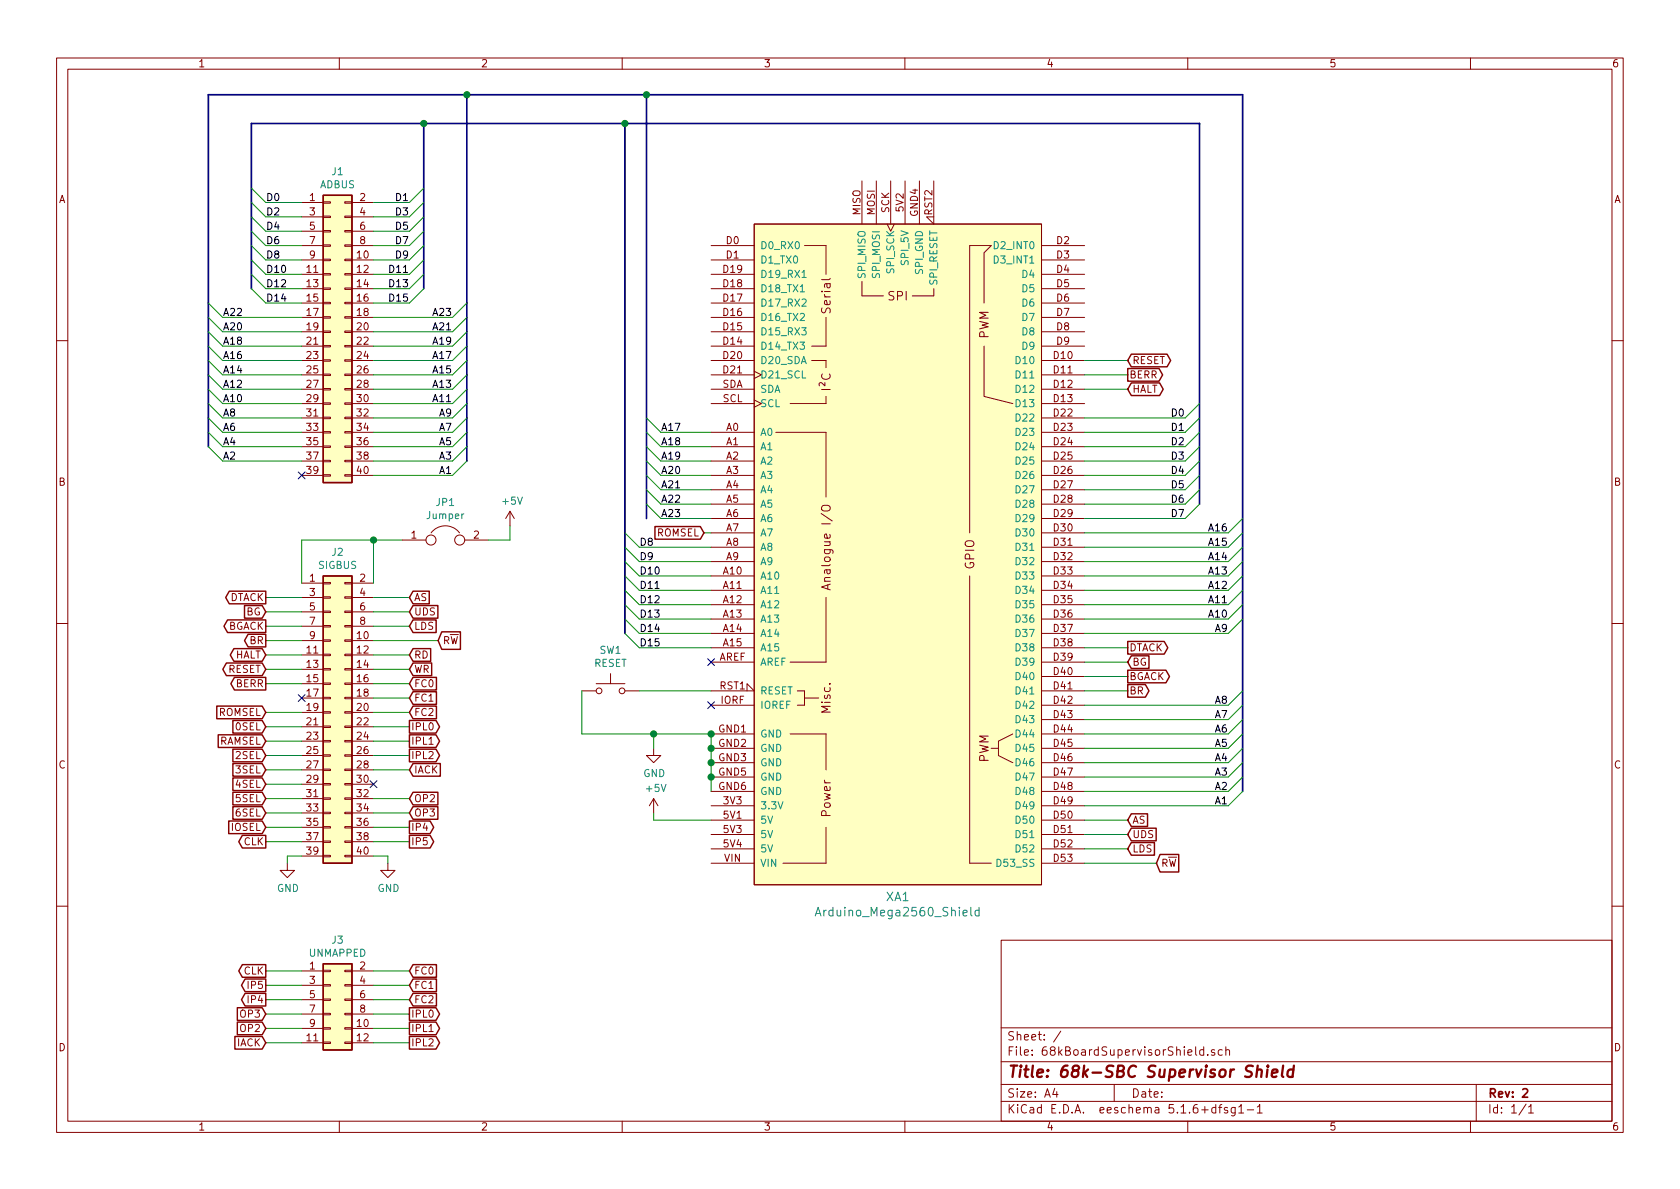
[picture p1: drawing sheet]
<svg xmlns="http://www.w3.org/2000/svg" width="297mm" height="210mm" viewBox="0 0 297 210" stroke-linecap="round" stroke-linejoin="round" font-family="sans-serif">
<g fill="none" stroke="#840000" stroke-width=".18">
<path d="M10 10.3h277v189.9h-277zM12 12.2h273v186.1h-273zM60 10.3v1.9M110 10.3v1.9M160 10.3v1.9M210 10.3v1.9M260 10.3v1.9M53.3 35.8h3.8M53.3 38.3h3.8M57.1 38.2h1.3v.3h-1.3zM57.1 35.7h1.3v.2h-1.3zM61 38.2h1.2v.3h-1.2z"/>
<path d="M61 35.7h1.2v.2h-1.2zM62.2 35.8h3.8M62.2 38.3h3.8M133.3 39.6h50.8v116.9h-50.8zM152.4 32v7.6M154.9 32v7.6M156.8 39.6l.7 1.3 .6-1.3M157.5 32v7.6M160 32v7.6M162.6 32v7.6M165.1 32v7.6l-1.3-1.3h1.3M53.3 46h3.8"/>
<path d="M53.3 48.5h3.8M53.3 51h3.8M53.3 53.6h3.8M53.3 56.1h3.8M53.3 58.7h3.8M53.3 40.9h3.8M53.3 43.4h3.8M57.1 56h1.3v.3h-1.3zM57.1 53.5h1.3v.2h-1.3zM57.1 50.9h1.3v.3h-1.3zM57.1 48.4h1.3v.2h-1.3zM57.1 58.5h1.3v.3h-1.3z"/>
<path d="M57.1 45.8h1.3v.3h-1.3zM57.1 43.3h1.3v.3h-1.3zM57.1 40.8h1.3v.2h-1.3zM61 56h1.2v.3h-1.2zM61 53.5h1.2v.2h-1.2zM61 50.9h1.2v.3h-1.2zM61 48.4h1.2v.2h-1.2zM61 58.5h1.2v.3h-1.2zM61 45.8h1.2v.3h-1.2zM61 43.3h1.2v.3h-1.2zM61 40.8h1.2v.2h-1.2zM62.2 46h3.8"/>
<path d="M62.2 48.5h3.8M62.2 51h3.8M62.2 53.6h3.8M62.2 56.1h3.8M62.2 58.7h3.8M62.2 40.9h3.8M62.2 43.4h3.8M125.7 46h7.6M125.7 48.5h7.6M125.7 51h7.6M125.7 53.6h7.6M125.7 56.1h7.6"/>
<path d="M125.7 58.7h7.6M125.7 43.4h7.6M142.2 43.4h3.8zM146 56.1v5.1zM146 43.4v5.1zM152.4 49.8v2.5zM152.4 52.3h3.8zM161.3 52.3h3.8zM165.1 51v1.3zM171.4 43.4v50.8zM171.4 43.4h3.9l-1.3 1.3v8.9M184.1 46h7.7"/>
<path d="M184.1 48.5h7.7M184.1 51h7.7M184.1 53.6h7.7M184.1 56.1h7.7M184.1 58.7h7.7M184.1 43.4h7.7M10 60.2h2M53.3 61.2h3.8M53.3 63.7h3.8M53.3 66.3h3.8M53.3 68.8h3.8M53.3 71.4h3.8"/>
<path d="M53.3 73.9h3.8M53.3 76.4h3.8M53.3 79h3.8M57.1 63.6h1.3v.3h-1.3zM57.1 66.2h1.3v.2h-1.3zM57.1 68.7h1.3v.3h-1.3zM57.1 71.2h1.3v.3h-1.3zM57.1 73.8h1.3v.2h-1.3zM57.1 76.3h1.3v.3h-1.3zM57.1 78.9h1.3v.2h-1.3zM57.1 61.1h1.3v.2h-1.3zM61 63.6h1.2v.3h-1.2z"/>
<path d="M61 66.2h1.2v.2h-1.2zM61 68.7h1.2v.3h-1.2zM61 71.2h1.2v.3h-1.2zM61 73.8h1.2v.2h-1.2zM61 76.3h1.2v.3h-1.2zM61 78.9h1.2v.2h-1.2zM61 61.1h1.2v.2h-1.2zM62.2 61.2h3.8M62.2 63.7h3.8M62.2 66.3h3.8M62.2 68.8h3.8M62.2 71.4h3.8"/>
<path d="M62.2 73.9h3.8M62.2 76.4h3.8M62.2 79h3.8M125.7 61.2h7.6M125.7 63.7h7.6M125.7 66.3h7.6M125.7 68.8h7.6M125.7 71.4h7.6M125.7 76.4h7.6M125.7 79h7.6M133.3 65.7l1.3 .6-1.3 .6M133.3 70.7l1.3 .7-1.3 .6"/>
<path d="M137.2 76.4h8.8v11.5M139.7 71.4h6.3zM143.5 63.7h2.5zM143.5 61.2h2.5zM146 70.1v1.3zM146 63.7v1.3zM174 61.2v8.9l5.1 1.3M184.1 61.2h7.7M184.1 63.7h7.7M184.1 66.3h7.7M184.1 68.8h7.7M184.1 71.4h7.7"/>
<path d="M184.1 73.9h7.7M184.1 76.4h7.7M184.1 79h7.7M285 60.2h2M53.3 81.5h3.8M53.3 84.1h3.8M57.1 81.4h1.3v.3h-1.3zM57.1 83.9h1.3v.3h-1.3zM61 81.4h1.2v.3h-1.2zM61 83.9h1.2v.3h-1.2zM62.2 81.5h3.8M62.2 84.1h3.8"/>
<path d="M71.1 95.5h4.2M76.2 94.2a3.2 3.2 0 0 1 5.1 0M82.2 95.5h4.2M90.2 90.4l-.8 1.3M90.2 90.4v2.6M90.2 90.4l.7 1.3M125.7 81.5h7.6M125.7 84.1h7.6M125.7 86.6h7.6M125.7 89.1h7.6M125.7 91.7h7.6M125.7 94.2h7.6"/>
<path d="M125.7 96.8h7.6M125.7 99.3h7.6M145.5 89.4a1.04 1.04 0 0 1 1.3 .3l-.1 .5a.99 .99 0 0 1-1.4-.2v-.3zM184.1 81.5h7.7M184.1 84.1h7.7M184.1 86.6h7.7M184.1 89.1h7.7M184.1 91.7h7.7M184.1 94.2h7.7M184.1 96.8h7.7M184.1 99.3h7.7M10 110.3h2"/>
<path d="M53.3 103.1h3.8M53.3 113.3h3.8M53.3 115.8h3.8M53.3 118.4h3.8M53.3 105.7h3.8M53.3 108.2h3.8M53.3 110.7h3.8M57.1 118.2h1.3v.3h-1.3zM57.1 115.7h1.3v.2h-1.3zM57.1 113.2h1.3v.2h-1.3zM57.1 110.6h1.3v.3h-1.3zM57.1 108.1h1.3v.2h-1.3z"/>
<path d="M57.1 105.5h1.3v.3h-1.3zM57.1 103h1.3v.2h-1.3zM61 118.2h1.2v.3h-1.2zM61 115.7h1.2v.2h-1.2zM61 113.2h1.2v.2h-1.2zM61 110.6h1.2v.3h-1.2zM61 108.1h1.2v.2h-1.2zM61 105.5h1.2v.3h-1.2zM61 103h1.2v.2h-1.2zM62.2 103.1h3.8M62.2 113.3h3.8M62.2 115.8h3.8"/>
<path d="M62.2 118.4h3.8M62.2 105.7h3.8M62.2 108.2h3.8M62.2 110.7h3.8M107.9 119.1v1.8M125.7 101.8h7.6M125.7 104.4h7.6M125.7 106.9h7.6M125.7 109.5h7.6M125.7 112h7.6M125.7 114.5h7.6M125.7 117.1h7.6"/>
<path d="M139.7 117.1h6.3zM146 105.7v11.4M146.4 103.4v.8M146.8 103.3l-1.5 .5 1.5 .5M171.4 101.8v50.8zM184.1 101.8h7.7M184.1 119.6h7.7M184.1 104.4h7.7M184.1 106.9h7.7M184.1 109.5h7.7M184.1 112h7.7M184.1 114.5h7.7"/>
<path d="M184.1 117.1h7.7M285 110.3h2M53.3 120.9h3.8M53.3 123.4h3.8M53.3 126h3.8M53.3 128.5h3.8M53.3 131.1h3.8M53.3 133.6h3.8M53.3 136.1h3.8M53.3 138.7h3.8M57.1 130.9h1.3v.3h-1.3zM57.1 133.5h1.3v.2h-1.3z"/>
<path d="M57.1 136h1.3v.3h-1.3zM57.1 138.6h1.3v.2h-1.3zM57.1 128.4h1.3v.2h-1.3zM57.1 123.3h1.3v.3h-1.3zM57.1 120.8h1.3v.2h-1.3zM57.1 125.9h1.3v.2h-1.3zM61 130.9h1.2v.3h-1.2zM61 133.5h1.2v.2h-1.2zM61 136h1.2v.3h-1.2zM61 138.6h1.2v.2h-1.2zM61 128.4h1.2v.2h-1.2zM61 123.3h1.2v.3h-1.2z"/>
<path d="M61 120.8h1.2v.2h-1.2zM61 125.9h1.2v.2h-1.2zM62.2 120.9h3.8M62.2 123.4h3.8M62.2 126h3.8M62.2 128.5h3.8M62.2 131.1h3.8M62.2 133.6h3.8M62.2 136.1h3.8M62.2 138.7h3.8M75.8 131.6h.8M102.9 122.2h2.5"/>
<path d="M105.4 120.9h5.1M110.5 122.2h2.5M115.6 132.3v1.3h1.2l-1.2 1.3-1.3-1.3h1.3M125.7 122.2h7.6l-1.2-1.3v1.3M125.7 132.3h7.6M125.7 124.7h7.6M125.7 129.8h7.6M125.7 134.9h7.6M125.7 137.4h7.6M125.7 139.9h7.6M139.7 129.8h6.3zM141 124.7h1.2z"/>
<path d="M141 122.2h1.2zM142.2 123.4h2.6zM142.2 122.2v2.5zM146 129.8v6.3zM175.3 132.3h1.2M179.1 129.8l-2.6 1.3v2.5l2.6 1.3M184.1 132.3h7.7M184.1 122.2h7.7M184.1 124.7h7.7M184.1 127.2h7.7M184.1 129.8h7.7M184.1 134.9h7.7"/>
<path d="M184.1 137.4h7.7M184.1 139.9h7.7M50.8 152.6v1.3h1.3l-1.3 1.3-1.3-1.3h1.3M53.3 141.2h3.8M53.3 143.8h3.8M53.3 146.3h3.8M53.3 148.8h3.8M53.3 151.4h3.8M57.1 141.1h1.3v.2h-1.3zM57.1 143.6h1.3v.3h-1.3zM57.1 146.2h1.3v.2h-1.3zM57.1 148.7h1.3v.3h-1.3z"/>
<path d="M57.1 151.3h1.3v.2h-1.3zM61 141.1h1.2v.2h-1.2zM61 143.6h1.2v.3h-1.2zM61 146.2h1.2v.2h-1.2zM61 148.7h1.2v.3h-1.2zM61 151.3h1.2v.2h-1.2zM62.2 141.2h3.8M62.2 143.8h3.8M62.2 146.3h3.8M62.2 148.8h3.8M62.2 151.4h3.8M68.6 152.6v1.3h1.2l-1.2 1.3-1.3-1.3h1.3"/>
<path d="M115.6 141.2l-.8 1.3M115.6 141.2v2.6M115.6 141.2l.7 1.3M125.7 152.6h7.6M125.7 145h7.6M125.7 147.6h7.6M125.7 150.1h7.6M125.7 142.5h7.6M138.4 152.6h7.6zM146 146.3v6.3zM171.4 152.6h3.9M184.1 152.6h7.7"/>
<path d="M184.1 145h7.7M184.1 147.6h7.7M184.1 150.1h7.7M184.1 142.5h7.7M10 160.2h2M53.3 171.7h3.8M53.3 174.2h3.8M53.3 176.8h3.8M53.3 179.3h3.8M57.1 179.2h1.3v.2h-1.3zM57.1 174.1h1.3v.3h-1.3zM57.1 171.6h1.3v.2h-1.3z"/>
<path d="M57.1 176.7h1.3v.2h-1.3zM61 179.2h1.2v.2h-1.2zM61 174.1h1.2v.3h-1.2zM61 171.6h1.2v.2h-1.2zM61 176.7h1.2v.2h-1.2zM62.2 171.7h3.8M62.2 174.2h3.8M62.2 176.8h3.8M62.2 179.3h3.8M177 166.3h108v32h-108zM285 160.2h2M53.3 181.9h3.8"/>
<path d="M53.3 184.4h3.8M57.1 181.7h1.3v.3h-1.3zM57.1 184.3h1.3v.2h-1.3zM60 198.3v1.9M61 181.7h1.2v.3h-1.2zM61 184.3h1.2v.2h-1.2zM62.2 181.9h3.8M62.2 184.4h3.8M75.8 182.4h.8M110 198.3v1.9M160 198.3v1.9M177 194.8h108"/>
<path d="M177 191.8h108M177 187.8h108M177 181.8h108M186.5 192.5l-.4 1h1M186.8 193v1M187.6 182.3l-1.3 2M197 191.8v3M210 198.3v1.9M212.8 185.7l-.4-.1-.3 .3 .1 .6 .2 .1 .4-.1M212.8 185.1v1.5M213.5 186.5v.1M214.8 185.7a.37 .37 0 0 0-.6 .1v.2l.6 .2v.1l-.2 .3-.4-.1"/>
<path d="M215 195.9l-.5-.1-.3 .3 .1 .6 .2 .1 .5-.1M215 195.3v1.5M215.5 195.8h.5M216 195.3l-.3 .2v1.3M216.1 185.7l-.4-.1-.3 .3 .1 .6 .2 .1 .4-.1M216.7 185.7h.1a.37 .37 0 0 1 .6 .1v.8M216.7 185.1v1.5M217 195.9l-.3-.1-.2 .2v.3l.5 .1v.3h-.5M218.4 195.8v1.2l-.3 .3h-.3M218.4 195.9l-.4-.1-.3 .3 .1 .6h.6M219 195.8l.5-.5v1.5M219 196.8h.9"/>
<path d="M220.5 196.3h1.2M222.3 195.8l.4-.5v1.5M222.3 196.8h.9M260 198.3v1.9M261 191.8v6.5M269.8 195.2l-1.2 2M270.3 195.8l.4-.5v1.5M270.3 196.8h.8"/>
<circle cx="76.2" cy="95.5" r=".89"/>
<circle cx="81.3" cy="95.5" r=".89"/>
<circle cx="105.9" cy="122.2" r=".51"/>
<circle cx="110" cy="122.2" r=".51"/>
</g>
<path d="M269.2 192.7l.3-.2h.3l.3 .5-.9 1h.9" fill="none" stroke="#840000" stroke-width=".3"/>
<path d="M222.3 189.3a.5 .5 0 0 1 .8 .1l-.1 1M224.1 189.1l-.1 1.3M224.2 188.4v.2l.1-.1-.1-.1v.2M224.9 189.8l1-.2-.1-.4h-.8l-.2 1 .3 .2 .6-.1M226.9 188.4l-.3 1.8 .3 .2M228.7 189.2a.68 .68 0 0 0-1 .3v.8l.3 .1 .5-.1M228.8 188.4l-.3 2" fill="none" stroke="#840000" stroke-width=".41"/>
<g fill="#ffffc2" stroke="#ffffc2" stroke-width=".18">
<path d="M57.1 170.4h5.1v15.3h-5.1z"/>
<path d="M57.1 101.8h5.1v50.8h-5.1z"/>
<path d="M57.1 34.5h5.1v50.8h-5.1z"/>
<path d="M133.3 39.6h50.8v116.9h-50.8z"/>
</g>
<g fill="none" stroke="#840000" stroke-width=".25">
<path d="M57.1 34.5h5.1v50.8h-5.1zM199.4 65.2h5.5l.7 1.1-.7 1.1h-5.5zM200 67.7h5l.7 1.1-.7 1.1h-5l-.6-1.1zM200 62.6h6.3l.7 1.1-.7 1.2h-6.3l-.6-1.2zM115.8 93.1h8l.7 1.1-.7 1.1h-8zM40 117.2h6.4l.6 1.2-.6 1.1h-6.4l-.6-1.1zM40.2 109.6h6.8v2.3h-6.8l-.6-1.2zM40.5 104.5h6.5v2.3h-6.5l-.6-1.1zM41.4 114.7h5l.6 1.1-.6 1.1h-5l-.7-1.1zM41.5 119.8h5.5v2.2h-5.5l-.7-1.1zM43.2 107.1h3.2l.6 1.1-.6 1.1h-3.2zM43.9 112.2h3.1v2.2h-3.1l-.7-1.1z"/>
<path d="M57.1 101.8h5.1v50.8h-5.1zM73 119.8h4.2v2.2h-4.2l-.6-1.1zM73 114.7h3.1v2.2h-3.1l-.6-1.1zM73 117.2h3.3v2.3h-3.3l-.6-1.1zM73 109.6h4.1v2.3h-4.1l-.6-1.2zM73 107.1h4.4v2.2h-4.4l-.6-1.1zM73 104.5h2.9v2.3h-2.9l-.6-1.1zM78.1 111.7h3.3v3.1h-3.3l-.6-1.5zM199.4 118.5h6.7l.7 1.1-.7 1.1h-6.7zM199.4 113.4h6.4l.7 1.1-.7 1.2h-6.4zM200 116h3.1v2.2h-3.1l-.6-1.1zM38.3 124.9h8.1l.6 1.1-.6 1.1h-8.1z"/>
<path d="M38.6 129.9h7.8l.6 1.2-.6 1.1h-7.8zM41.2 127.4h5.2l.6 1.1-.6 1.1h-5.2zM41.2 137.6h5.2l.6 1.1-.6 1.1h-5.2zM41.2 135h5.2l.6 1.1-.6 1.2h-5.2zM41.2 132.5h5.2l.6 1.1-.6 1.1h-5.2zM72.4 127.4h4.7l.6 1.1-.6 1.1h-4.7zM72.4 129.9h4.7l.6 1.2-.6 1.1h-4.7zM72.4 132.5h4.7l.6 1.1-.6 1.1h-4.7zM73 124.9h4.2v2.2h-4.2l-.6-1.1zM73 122.3h4.2v2.3h-4.2l-.6-1.2zM73 135h4.9v2.3h-4.9l-.6-1.2zM199.4 121.1h3.1l.6 1.1-.6 1.1h-3.1z"/>
<path d="M40.4 145.2h6l.6 1.1-.6 1.1h-6zM41.2 142.6h5.2l.6 1.2-.6 1.1h-5.2zM41.2 140.1h5.2l.6 1.1-.6 1.1h-5.2zM42.8 147.7h4.2v2.3h-4.2l-.6-1.2zM72.4 145.2h3.6l.7 1.1-.7 1.1h-3.6zM72.4 147.7h3.6l.7 1.1-.7 1.2h-3.6zM73 140.1h4.4v2.2h-4.4l-.6-1.1zM73 142.6h4.4v2.3h-4.4l-.6-1.1zM200 149h4.1v2.2h-4.1l-.6-1.1zM200 146.5h4.4v2.2h-4.4l-.6-1.1zM200 143.9h2.9v2.2h-2.9l-.6-1.1zM205.1 151.1h3.3v3.1h-3.3l-.6-1.6z"/>
<path d="M42 178.2h4.4l.6 1.1-.6 1.1h-4.4zM42.8 170.6h4.2v2.2h-4.2l-.6-1.1zM43.3 173.1h3.7v2.3h-3.7l-.6-1.2zM43.3 175.7h3.7v2.2h-3.7l-.6-1.1zM57.1 170.4h5.1v15.3h-5.1zM72.4 178.2h4.7l.6 1.1-.6 1.1h-4.7zM73 170.6h4.2v2.2h-4.2l-.6-1.1zM73 173.1h4.2v2.3h-4.2l-.6-1.2zM73 175.7h4.2v2.2h-4.2l-.6-1.1zM41.5 183.3h4.9l.6 1.1-.6 1.1h-4.9zM42 180.7h4.4l.6 1.2-.6 1.1h-4.4zM72.4 183.3h4.7l.6 1.1-.6 1.1h-4.7z"/>
<path d="M72.4 180.7h4.7l.6 1.2-.6 1.1h-4.7z"/>
</g>
<path d="M141.5 51.6h.7M141.8 49.1h.7M144.1 162l.6-1.6 .5 1.6M144.3 161.5h.7M171.7 160.4v1.3l.2 .3M173.1 161h-.4l-.3 .2 .1 .7h.6M173.1 160.4v1.6" fill="none" stroke="#008484" stroke-width=".18"/>
<path d="M82.5 16.8v64.7M114.3 16.8v74.9M74.9 21.8v29.2M110.5 21.8v90.2M44.4 51v-29.2h167.7v67.3M36.8 79v-62.2h182.9v123.1" fill="none" stroke="#000084" stroke-width=".3"/>
<g fill="none" stroke="#008400" stroke-width=".18">
<path d="M44.4 38.3l2.6 2.6h6.3M44.4 35.8l2.6 2.5h6.3M44.4 33.3l2.6 2.5h6.3M74.9 38.3l-2.5 2.6h-6.4M74.9 35.8l-2.5 2.5h-6.4M74.9 33.3l-2.5 2.5h-6.4M36.8 58.7l2.6 2.5h13.9M36.8 56.1l2.6 2.6h13.9M36.8 53.6l2.6 2.5h13.9M44.4 48.5l2.6 2.5h6.3M44.4 46l2.6 2.5h6.3M44.4 43.4l2.6 2.6h6.3"/>
<path d="M44.4 40.9l2.6 2.5h6.3M44.4 51l2.6 2.6h6.3M74.9 48.5l-2.5 2.5h-6.4M74.9 46l-2.5 2.5h-6.4M74.9 43.4l-2.5 2.6h-6.4M74.9 40.9l-2.5 2.5h-6.4M74.9 51l-2.5 2.6h-6.4M82.5 58.7l-2.5 2.5h-14M82.5 56.1l-2.5 2.6h-14M82.5 53.6l-2.5 2.5h-14M36.8 79l2.6 2.5h13.9M36.8 66.3l2.6 2.5h13.9"/>
<path d="M36.8 71.4l2.6 2.5h13.9M36.8 73.9l2.6 2.5h13.9M36.8 76.4l2.6 2.6h13.9M36.8 61.2l2.6 2.5h13.9M36.8 63.7l2.6 2.6h13.9M36.8 68.8l2.6 2.6h13.9M82.5 79l-2.5 2.5h-14M82.5 66.3l-2.5 2.5h-14M82.5 71.4l-2.5 2.5h-14M82.5 73.9l-2.5 2.5h-14M82.5 76.4l-2.5 2.6h-14M82.5 61.2l-2.5 2.5h-14"/>
<path d="M82.5 63.7l-2.5 2.6h-14M82.5 68.8l-2.5 2.6h-14M114.3 79l2.5 2.5h8.9M114.3 73.9l2.5 2.5h8.9M114.3 76.4l2.5 2.6h8.9M191.8 68.8h7.6M191.8 63.7h7.6M191.8 66.3h7.6M212.1 79l-2.6 2.5h-17.7M212.1 71.4l-2.6 2.5h-17.7M212.1 73.9l-2.6 2.5h-17.7M212.1 76.4l-2.6 2.6h-17.7"/>
<path d="M66 95.5v7.6M71.1 95.5h-17.8v7.6M82.5 81.5l-2.5 2.6h-14M90.2 93v2.5h-3.8M110.5 94.2l2.5 2.6h12.7M110.5 96.8l2.5 2.5h12.7M110.5 99.3l2.5 2.5h12.7M114.3 81.5l2.5 2.6h8.9M114.3 84.1l2.5 2.5h8.9M114.3 86.6l2.5 2.5h8.9M114.3 89.1l2.5 2.6h8.9M124.5 94.2h1.2"/>
<path d="M212.1 81.5l-2.6 2.6h-17.7M212.1 84.1l-2.6 2.5h-17.7M212.1 86.6l-2.6 2.5h-17.7M212.1 89.1l-2.6 2.6h-17.7M219.7 91.7l-2.5 2.5h-25.4M219.7 94.2l-2.5 2.6h-25.4M219.7 96.8l-2.5 2.5h-25.4M219.7 99.3l-2.5 2.5h-25.4M47 118.4h6.3M47 115.8h6.3M47 105.7h6.3M47 108.2h6.3"/>
<path d="M47 110.7h6.3M47 113.3h6.3M66 118.4h6.4M66 115.8h6.4M66 105.7h6.4M66 108.2h6.4M66 110.7h6.4M66 113.3h11.5M110.5 112l2.5 2.5h12.7M110.5 109.5l2.5 2.5h12.7M110.5 101.8l2.5 2.6h12.7M110.5 104.4l2.5 2.5h12.7"/>
<path d="M110.5 106.9l2.5 2.6h12.7M191.8 114.5h7.6M191.8 117.1h7.6M191.8 119.6h7.6M219.7 109.5l-2.5 2.5h-25.4M219.7 101.8l-2.5 2.6h-25.4M219.7 104.4l-2.5 2.5h-25.4M219.7 106.9l-2.5 2.6h-25.4M47 128.5h6.3M47 126h6.3M47 131.1h6.3M47 133.6h6.3"/>
<path d="M47 136.1h6.3M47 138.7h6.3M47 120.9h6.3M66 128.5h6.4M66 126h6.4M66 131.1h6.4M66 133.6h6.4M66 136.1h6.4M66 120.9h6.4M66 123.4h6.4M102.9 122.2v7.6h22.8v10.1M113 122.2h12.7"/>
<path d="M115.6 129.8v2.5M191.8 122.2h7.6M219.7 127.2l-2.5 2.6h-25.4M219.7 122.2l-2.5 2.5h-25.4M219.7 124.7l-2.5 2.5h-25.4M219.7 129.8l-2.5 2.5h-25.4M219.7 132.3l-2.5 2.6h-25.4M219.7 134.9l-2.5 2.5h-25.4M219.7 137.4l-2.5 2.5h-25.4M219.7 139.9l-2.5 2.6h-25.4M47 143.8h6.3M47 141.2h6.3"/>
<path d="M47 146.3h6.3M47 148.8h6.3M53.3 151.4h-2.5v1.2M66 143.8h6.4M66 141.2h6.4M66 146.3h6.4M66 148.8h6.4M66 151.4h2.6v1.2M115.6 143.8v1.2h10.1M191.8 145h7.6M191.8 152.6h12.7M191.8 150.1h7.6"/>
<path d="M191.8 147.6h7.6M47 179.3h6.3M47 171.7h6.3M47 174.2h6.3M47 176.8h6.3M66 179.3h6.4M66 171.7h6.4M66 174.2h6.4M66 176.8h6.4M47 184.4h6.3M47 181.9h6.3M66 184.4h6.4"/>
<path d="M66 181.9h6.4"/>
</g>
<g fill="#008400" stroke="#008400" stroke-width=".25">
<circle cx="66" cy="95.5" r=".51"/>
<circle cx="74.9" cy="21.8" r=".51"/>
<circle cx="114.3" cy="16.8" r=".51"/>
<circle cx="110.5" cy="21.8" r=".51"/>
<circle cx="125.7" cy="129.8" r=".51"/>
<circle cx="125.7" cy="132.3" r=".51"/>
<circle cx="125.7" cy="134.9" r=".51"/>
<circle cx="125.7" cy="137.4" r=".51"/>
<circle cx="82.6" cy="16.8" r=".51"/>
<circle cx="115.6" cy="129.8" r=".51"/>
</g>
<path d="M52.7 83.5l1.2 1.2M53.9 83.5l-1.2 1.2M125.1 116.5l1.2 1.2M126.3 116.5l-1.2 1.2M52.7 122.8l1.2 1.2M53.9 122.8l-1.2 1.2M65.4 138.1l1.2 1.2M66.6 138.1l-1.2 1.2M125.1 124.1l1.2 1.2M126.3 124.1l-1.2 1.2" fill="none" stroke="#000084" stroke-width=".18"/>
<text font-size="2.8" fill="#840000" x="178" y="190.5">Title: 68k-SBC Supervisor Shield</text>
<g font-size="2.1" fill="#840000">
<text x="157" y="53.1">SPI</text>
<text x="146.9" y="55.2" transform="rotate(-90 146.9 55.2)">Serial</text>
<text x="174.8" y="60" transform="rotate(-90 174.8 60)">PWM</text>
<text x="146.9" y="69" transform="rotate(-90 146.9 69)">I²C</text>
<text x="172.3" y="100.7" transform="rotate(-90 172.3 100.7)">GPIO</text>
<text x="146.9" y="103.3" transform="rotate(-90 146.9 103.3)">Analogue I/O</text>
<text x="146.9" y="126.1" transform="rotate(-90 146.9 126.1)">Misc.</text>
<text x="174.8" y="134.9" transform="rotate(-90 174.8 134.9)">PWM</text>
<text x="146.9" y="144.4" transform="rotate(-90 146.9 144.4)">Power</text>
<text x="178" y="184">Sheet: /</text>
<text x="178" y="186.7">File: 68kBoardSupervisorShield.sch</text>
<text x="178" y="196.9">KiCad E.D.A. eeschema 5.1.6+dfsg1-1</text>
<text x="178" y="194.1">Size: A4</text>
<text x="200" y="194.1">Date:</text>
<text x="263" y="194.1">Rev: 2</text>
<text x="263" y="196.9">Id: 1/1</text>
</g>
<g font-size="2.1" fill="#008484">
<text x="156.7" y="159.4">XA1</text>
<text x="145.3" y="162">Arduino_Mega2560_Shield</text>
</g>
<g font-size="1.8" fill="#840000">
<text x="35" y="11.9">1</text>
<text x="85" y="11.9">2</text>
<text x="135" y="11.9">3</text>
<text x="185" y="11.9">4</text>
<text x="235" y="11.9">5</text>
<text x="285" y="11.9">6</text>
<text x="10.4" y="35.9">A</text>
<text x="54.8" y="35.6">1</text>
<text x="63.7" y="35.6">2</text>
<text x="285.4" y="35.9">A</text>
<text x="54.8" y="38.1">3</text>
<text x="54.8" y="40.6">5</text>
<text x="63.7" y="38.1">4</text>
<text x="63.7" y="40.6">6</text>
<text x="152.1" y="38.1" transform="rotate(-90 152.1 38.1)">MISO</text>
<text x="154.7" y="38.1" transform="rotate(-90 154.7 38.1)">MOSI</text>
<text x="157.2" y="37.7" transform="rotate(-90 157.2 37.7)">SCK</text>
<text x="159.8" y="37.4" transform="rotate(-90 159.8 37.4)">5V2</text>
<text x="162.3" y="38.2" transform="rotate(-90 162.3 38.2)">GND4</text>
<text x="164.8" y="38.1" transform="rotate(-90 164.8 38.1)">RST2</text>
<text x="54.8" y="43.2">7</text>
<text x="54.8" y="45.7">9</text>
<text x="63.2" y="45.7">10</text>
<text x="63.7" y="43.2">8</text>
<text x="128.4" y="43.2">D0</text>
<text x="128.4" y="45.7">D1</text>
<text x="186.8" y="43.2">D2</text>
<text x="186.8" y="45.7">D3</text>
<text x="54.3" y="48.3">11</text>
<text x="54.3" y="50.8">13</text>
<text x="54.3" y="53.3">15</text>
<text x="63.2" y="48.3">12</text>
<text x="63.2" y="50.8">14</text>
<text x="63.2" y="53.3">16</text>
<text x="127.9" y="53.3">D17</text>
<text x="127.9" y="50.8">D18</text>
<text x="127.9" y="48.3">D19</text>
<text x="186.8" y="48.3">D4</text>
<text x="186.8" y="50.8">D5</text>
<text x="186.8" y="53.3">D6</text>
<text x="54.3" y="55.9">17</text>
<text x="54.3" y="58.4">19</text>
<text x="63.2" y="55.9">18</text>
<text x="63.2" y="58.4">20</text>
<text x="127.9" y="58.4">D15</text>
<text x="127.9" y="55.9">D16</text>
<text x="186.8" y="55.9">D7</text>
<text x="186.8" y="58.4">D8</text>
<text x="54.3" y="61">21</text>
<text x="54.3" y="63.5">23</text>
<text x="63.2" y="61">22</text>
<text x="63.2" y="63.5">24</text>
<text x="127.9" y="63.5">D20</text>
<text x="127.9" y="61">D14</text>
<text x="186.3" y="63.5">D10</text>
<text x="186.8" y="61">D9</text>
<text x="200.2" y="64.4">RESET</text>
<text x="54.3" y="66">25</text>
<text x="54.3" y="68.6">27</text>
<text x="54.3" y="71.1">29</text>
<text x="63.2" y="66">26</text>
<text x="63.2" y="68.6">28</text>
<text x="63.2" y="71.1">30</text>
<text x="127.7" y="68.6">SDA</text>
<text x="127.8" y="71.1">SCL</text>
<text x="127.9" y="66">D21</text>
<text x="186.3" y="66">D11</text>
<text x="186.3" y="68.6">D12</text>
<text x="186.3" y="71.1">D13</text>
<text x="199.6" y="66.9">BERR</text>
<text x="200.2" y="69.5">HALT</text>
<text x="54.3" y="73.7">31</text>
<text x="54.3" y="76.2">33</text>
<text x="63.2" y="73.7">32</text>
<text x="63.2" y="76.2">34</text>
<text x="128.4" y="76.2">A0</text>
<text x="186.3" y="73.7">D22</text>
<text x="186.3" y="76.2">D23</text>
<text x="54.3" y="78.7">35</text>
<text x="54.3" y="81.3">37</text>
<text x="54.3" y="83.8">39</text>
<text x="63.2" y="78.7">36</text>
<text x="63.2" y="81.3">38</text>
<text x="63.2" y="83.8">40</text>
<text x="128.4" y="78.7">A1</text>
<text x="128.4" y="81.3">A2</text>
<text x="128.4" y="83.8">A3</text>
<text x="186.3" y="78.7">D24</text>
<text x="186.3" y="81.3">D25</text>
<text x="186.3" y="83.8">D26</text>
<text x="10.4" y="85.9">B</text>
<text x="128.4" y="86.4">A4</text>
<text x="128.4" y="88.9">A5</text>
<text x="186.3" y="86.4">D27</text>
<text x="186.3" y="88.9">D28</text>
<text x="285.4" y="85.9">B</text>
<text x="72.7" y="95.2">1</text>
<text x="83.8" y="95.2">2</text>
<text x="116.1" y="94.9">ROMSEL</text>
<text x="128.4" y="91.4">A6</text>
<text x="128.4" y="94">A7</text>
<text x="186.3" y="94">D30</text>
<text x="186.3" y="91.4">D29</text>
<text x="127.9" y="101.6">A10</text>
<text x="128.4" y="96.5">A8</text>
<text x="128.4" y="99.1">A9</text>
<text x="186.3" y="96.5">D31</text>
<text x="186.3" y="99.1">D32</text>
<text x="186.3" y="101.6">D33</text>
<text x="40.5" y="106.3">DTACK</text>
<text x="54.8" y="102.9">1</text>
<text x="54.8" y="105.4">3</text>
<text x="54.8" y="107.9">5</text>
<text x="63.7" y="102.9">2</text>
<text x="63.7" y="105.4">4</text>
<text x="63.7" y="107.9">6</text>
<text x="73.2" y="106.3">AS</text>
<text x="127.9" y="104.1">A11</text>
<text x="127.9" y="106.7">A12</text>
<text x="186.3" y="104.1">D34</text>
<text x="186.3" y="106.7">D35</text>
<text x="40.3" y="111.4">BGACK</text>
<text x="43.6" y="108.8">BG</text>
<text x="44.2" y="113.9">BR</text>
<text x="54.8" y="110.5">7</text>
<text x="54.8" y="113">9</text>
<text x="63.2" y="113">10</text>
<text x="63.7" y="110.5">8</text>
<text x="73.2" y="111.4">LDS</text>
<text x="73.2" y="108.8">UDS</text>
<text x="78.3" y="113.9">RW</text>
<text x="127.9" y="109.2">A13</text>
<text x="127.9" y="111.8">A14</text>
<text x="186.3" y="109.2">D36</text>
<text x="186.3" y="111.8">D37</text>
<text x="40.3" y="119">RESET</text>
<text x="41.5" y="116.5">HALT</text>
<text x="54.3" y="115.6">11</text>
<text x="54.3" y="118.1">13</text>
<text x="63.2" y="115.6">12</text>
<text x="63.2" y="118.1">14</text>
<text x="73.2" y="116.5">RD</text>
<text x="73.2" y="119">WR</text>
<text x="127.1" y="116.8">AREF</text>
<text x="127.9" y="114.3">A15</text>
<text x="186.3" y="119.4">D40</text>
<text x="186.3" y="114.3">D38</text>
<text x="186.3" y="116.8">D39</text>
<text x="199.6" y="115.2">DTACK</text>
<text x="200.2" y="117.7">BG</text>
<text x="41.7" y="121.5">BERR</text>
<text x="54.3" y="120.6">15</text>
<text x="54.3" y="123.2">17</text>
<text x="54.3" y="125.7">19</text>
<text x="63.2" y="120.6">16</text>
<text x="63.2" y="123.2">18</text>
<text x="63.2" y="125.7">20</text>
<text x="73.2" y="124.1">FC1</text>
<text x="73.2" y="121.5">FC0</text>
<text x="127.3" y="121.9">RST1</text>
<text x="127.4" y="124.5">IORF</text>
<text x="186.3" y="121.9">D41</text>
<text x="186.3" y="124.5">D42</text>
<text x="199.6" y="122.8">BR</text>
<text x="199.6" y="120.3">BGACK</text>
<text x="38.6" y="126.6">ROMSEL</text>
<text x="38.7" y="131.7">RAMSEL</text>
<text x="41.8" y="129.2">0SEL</text>
<text x="54.3" y="128.3">21</text>
<text x="54.3" y="130.8">23</text>
<text x="63.2" y="128.3">22</text>
<text x="63.2" y="130.8">24</text>
<text x="72.6" y="129.2">IPL0</text>
<text x="72.6" y="131.7">IPL1</text>
<text x="73.2" y="126.6">FC2</text>
<text x="127.1" y="129.5">GND1</text>
<text x="186.3" y="127">D43</text>
<text x="186.3" y="129.5">D44</text>
<text x="10.4" y="135.9">C</text>
<text x="41.8" y="136.8">3SEL</text>
<text x="41.8" y="134.2">2SEL</text>
<text x="54.3" y="133.3">25</text>
<text x="54.3" y="135.9">27</text>
<text x="63.2" y="133.3">26</text>
<text x="63.2" y="135.9">28</text>
<text x="72.6" y="134.2">IPL2</text>
<text x="73.2" y="136.8">IACK</text>
<text x="127.1" y="132.1">GND2</text>
<text x="127.1" y="134.6">GND3</text>
<text x="127.1" y="137.2">GND5</text>
<text x="186.3" y="132.1">D45</text>
<text x="186.3" y="134.6">D46</text>
<text x="186.3" y="137.2">D47</text>
<text x="285.4" y="135.9">C</text>
<text x="41.8" y="141.9">5SEL</text>
<text x="41.8" y="139.3">4SEL</text>
<text x="54.3" y="138.4">29</text>
<text x="54.3" y="141">31</text>
<text x="54.3" y="143.5">33</text>
<text x="63.2" y="138.4">30</text>
<text x="63.2" y="141">32</text>
<text x="63.2" y="143.5">34</text>
<text x="73.2" y="141.9">OP2</text>
<text x="127.1" y="139.7">GND6</text>
<text x="128" y="142.2">3V3</text>
<text x="186.3" y="139.7">D48</text>
<text x="186.3" y="142.2">D49</text>
<text x="40.9" y="146.9">IOSEL</text>
<text x="41.8" y="144.4">6SEL</text>
<text x="43.1" y="149.5">CLK</text>
<text x="54.3" y="146">35</text>
<text x="54.3" y="148.6">37</text>
<text x="63.2" y="146">36</text>
<text x="63.2" y="148.6">38</text>
<text x="72.6" y="146.9">IP4</text>
<text x="72.6" y="149.5">IP5</text>
<text x="73.2" y="144.4">OP3</text>
<text x="128" y="144.8">5V1</text>
<text x="128" y="147.3">5V3</text>
<text x="128" y="149.9">5V4</text>
<text x="186.3" y="144.8">D50</text>
<text x="186.3" y="147.3">D51</text>
<text x="186.3" y="149.9">D52</text>
<text x="200.2" y="148.2">UDS</text>
<text x="200.2" y="145.7">AS</text>
<text x="54.3" y="151.1">39</text>
<text x="63.2" y="151.1">40</text>
<text x="128.1" y="152.4">VIN</text>
<text x="186.3" y="152.4">D53</text>
<text x="200.2" y="150.7">LDS</text>
<text x="205.3" y="153.3">RW</text>
<text x="43.1" y="172.3">CLK</text>
<text x="54.8" y="171.4">1</text>
<text x="54.8" y="174">3</text>
<text x="63.7" y="171.4">2</text>
<text x="63.7" y="174">4</text>
<text x="73.2" y="172.3">FC0</text>
<text x="42.7" y="180">OP3</text>
<text x="44.1" y="174.9">IP5</text>
<text x="44.1" y="177.4">IP4</text>
<text x="54.8" y="176.5">5</text>
<text x="54.8" y="179.1">7</text>
<text x="63.7" y="176.5">6</text>
<text x="63.7" y="179.1">8</text>
<text x="72.6" y="180">IPL0</text>
<text x="73.2" y="174.9">FC1</text>
<text x="73.2" y="177.4">FC2</text>
<text x="10.4" y="185.9">D</text>
<text x="41.9" y="185">IACK</text>
<text x="42.7" y="182.5">OP2</text>
<text x="54.3" y="184.1">11</text>
<text x="54.8" y="181.6">9</text>
<text x="63.2" y="181.6">10</text>
<text x="63.2" y="184.1">12</text>
<text x="72.6" y="185">IPL2</text>
<text x="72.6" y="182.5">IPL1</text>
<text x="285.4" y="185.9">D</text>
<text x="35" y="199.9">1</text>
<text x="85" y="199.9">2</text>
<text x="135" y="199.9">3</text>
<text x="185" y="199.9">4</text>
<text x="235" y="199.9">5</text>
<text x="285" y="199.9">6</text>
</g>
<g font-size="1.8">
<text x="47" y="35.6">D0</text>
<text x="70.1" y="35.6">D1</text>
<text x="47" y="40.6">D4</text>
<text x="47" y="38.1">D2</text>
<text x="70.1" y="38.1">D3</text>
<text x="70.1" y="40.6">D5</text>
<text x="47" y="43.2">D6</text>
<text x="47" y="45.7">D8</text>
<text x="70.1" y="43.2">D7</text>
<text x="70.1" y="45.7">D9</text>
<text x="47" y="53.3">D14</text>
<text x="47" y="50.8">D12</text>
<text x="47" y="48.3">D10</text>
<text x="69.1" y="48.3">D11</text>
<text x="69.1" y="53.3">D15</text>
<text x="69.1" y="50.8">D13</text>
<text x="39.4" y="58.4">A20</text>
<text x="39.4" y="55.9">A22</text>
<text x="76.8" y="55.9">A23</text>
<text x="76.8" y="58.4">A21</text>
<text x="39.4" y="63.5">A16</text>
<text x="39.4" y="61">A18</text>
<text x="76.8" y="63.5">A17</text>
<text x="76.8" y="61">A19</text>
<text x="39.4" y="71.1">A10</text>
<text x="39.4" y="68.6">A12</text>
<text x="39.4" y="66">A14</text>
<text x="76.8" y="71.1">A11</text>
<text x="76.8" y="68.6">A13</text>
<text x="76.8" y="66">A15</text>
<text x="39.4" y="76.2">A6</text>
<text x="39.4" y="73.7">A8</text>
<text x="77.7" y="76.2">A7</text>
<text x="77.7" y="73.7">A9</text>
<text x="116.8" y="76.2">A17</text>
<text x="207.3" y="73.7">D0</text>
<text x="207.3" y="76.2">D1</text>
<text x="39.4" y="81.3">A2</text>
<text x="39.4" y="78.7">A4</text>
<text x="77.7" y="83.8">A1</text>
<text x="77.7" y="81.3">A3</text>
<text x="77.7" y="78.7">A5</text>
<text x="116.8" y="78.7">A18</text>
<text x="116.8" y="83.8">A20</text>
<text x="116.8" y="81.3">A19</text>
<text x="207.3" y="83.8">D4</text>
<text x="207.3" y="81.3">D3</text>
<text x="207.3" y="78.7">D2</text>
<text x="116.8" y="88.9">A22</text>
<text x="116.8" y="86.4">A21</text>
<text x="207.3" y="88.9">D6</text>
<text x="207.3" y="86.4">D5</text>
<text x="116.8" y="91.4">A23</text>
<text x="207.3" y="91.4">D7</text>
<text x="213.9" y="94">A16</text>
<text x="113" y="96.5">D8</text>
<text x="113" y="99.1">D9</text>
<text x="113" y="101.6">D10</text>
<text x="213.9" y="101.6">A13</text>
<text x="213.9" y="99.1">A14</text>
<text x="213.9" y="96.5">A15</text>
<text x="113" y="104.1">D11</text>
<text x="113" y="106.7">D12</text>
<text x="213.9" y="106.7">A11</text>
<text x="213.9" y="104.1">A12</text>
<text x="113" y="109.2">D13</text>
<text x="113" y="111.8">D14</text>
<text x="213.9" y="109.2">A10</text>
<text x="214.9" y="111.8">A9</text>
<text x="113" y="114.3">D15</text>
<text x="214.9" y="124.5">A8</text>
<text x="214.9" y="129.5">A6</text>
<text x="214.9" y="127">A7</text>
<text x="214.9" y="137.2">A3</text>
<text x="214.9" y="134.6">A4</text>
<text x="214.9" y="132.1">A5</text>
<text x="214.9" y="142.2">A1</text>
<text x="214.9" y="139.7">A2</text>
</g>
<g font-size="1.8" fill="#008484">
<text x="56.5" y="33.3">ADBUS</text>
<text x="58.7" y="31">J1</text>
<text x="134.4" y="44.1">D0_RX0</text>
<text x="134.4" y="46.6">D1_TX0</text>
<text x="160.7" y="46.6" transform="rotate(-90 160.7 46.6)">SPI_5V</text>
<text x="176" y="44.1">D2_INT0</text>
<text x="176" y="46.6">D3_INT1</text>
<text x="134.4" y="51.7">D18_TX1</text>
<text x="134.4" y="49.1">D19_RX1</text>
<text x="153" y="49" transform="rotate(-90 153 49)">SPI_MISO</text>
<text x="155.6" y="49" transform="rotate(-90 155.6 49)">SPI_MOSI</text>
<text x="158.1" y="48.2" transform="rotate(-90 158.1 48.2)">SPI_SCK</text>
<text x="163.2" y="48.4" transform="rotate(-90 163.2 48.4)">SPI_GND</text>
<text x="165.7" y="50.4" transform="rotate(-90 165.7 50.4)">SPI_RESET</text>
<text x="180.9" y="49.1">D4</text>
<text x="180.9" y="51.7">D5</text>
<text x="134.4" y="59.3">D15_RX3</text>
<text x="134.4" y="56.8">D16_TX2</text>
<text x="134.4" y="54.2">D17_RX2</text>
<text x="180.9" y="54.2">D6</text>
<text x="180.9" y="56.8">D7</text>
<text x="180.9" y="59.3">D8</text>
<text x="134.4" y="64.4">D20_SDA</text>
<text x="134.4" y="61.8">D14_TX3</text>
<text x="179.9" y="64.4">D10</text>
<text x="180.9" y="61.8">D9</text>
<text x="134.4" y="66.9">D21_SCL</text>
<text x="134.4" y="69.5">SDA</text>
<text x="179.9" y="66.9">D11</text>
<text x="179.9" y="69.5">D12</text>
<text x="134.4" y="77.1">A0</text>
<text x="134.4" y="72">SCL</text>
<text x="179.9" y="74.5">D22</text>
<text x="179.9" y="72">D13</text>
<text x="179.9" y="77.1">D23</text>
<text x="134.4" y="79.6">A1</text>
<text x="134.4" y="82.2">A2</text>
<text x="179.9" y="79.6">D24</text>
<text x="179.9" y="82.2">D25</text>
<text x="77.2" y="89.5">JP1</text>
<text x="89" y="89.2">+5V</text>
<text x="134.4" y="84.7">A3</text>
<text x="134.4" y="87.2">A4</text>
<text x="134.4" y="89.8">A5</text>
<text x="179.9" y="84.7">D26</text>
<text x="179.9" y="87.2">D27</text>
<text x="179.9" y="89.8">D28</text>
<text x="75.5" y="91.8">Jumper</text>
<text x="134.4" y="92.3">A6</text>
<text x="134.4" y="94.9">A7</text>
<text x="179.9" y="94.9">D30</text>
<text x="179.9" y="92.3">D29</text>
<text x="56.3" y="100.6">SIGBUS</text>
<text x="58.7" y="98.3">J2</text>
<text x="134.4" y="97.4">A8</text>
<text x="134.4" y="99.9">A9</text>
<text x="179.9" y="97.4">D31</text>
<text x="179.9" y="99.9">D32</text>
<text x="134.4" y="102.5">A10</text>
<text x="134.4" y="105">A11</text>
<text x="134.4" y="107.6">A12</text>
<text x="179.9" y="102.5">D33</text>
<text x="179.9" y="105">D34</text>
<text x="179.9" y="107.6">D35</text>
<text x="134.4" y="110.1">A13</text>
<text x="134.4" y="112.6">A14</text>
<text x="179.9" y="110.1">D36</text>
<text x="179.9" y="112.6">D37</text>
<text x="105" y="117.9">RESET</text>
<text x="106" y="115.6">SW1</text>
<text x="134.4" y="115.2">A15</text>
<text x="134.4" y="117.7">AREF</text>
<text x="179.9" y="115.2">D38</text>
<text x="179.9" y="117.7">D39</text>
<text x="134.4" y="122.8">RESET</text>
<text x="134.4" y="125.3">IOREF</text>
<text x="179.9" y="120.3">D40</text>
<text x="179.9" y="122.8">D41</text>
<text x="179.9" y="125.3">D42</text>
<text x="134.4" y="130.4">GND</text>
<text x="179.9" y="127.9">D43</text>
<text x="179.9" y="130.4">D44</text>
<text x="113.7" y="137.4">GND</text>
<text x="134.4" y="133">GND</text>
<text x="134.4" y="135.5">GND</text>
<text x="179.9" y="133">D45</text>
<text x="179.9" y="135.5">D46</text>
<text x="114.4" y="140">+5V</text>
<text x="134.4" y="143.1">3.3V</text>
<text x="134.4" y="138">GND</text>
<text x="134.4" y="140.6">GND</text>
<text x="179.9" y="138">D47</text>
<text x="179.9" y="140.6">D48</text>
<text x="179.9" y="143.1">D49</text>
<text x="134.4" y="145.7">5V</text>
<text x="134.4" y="148.2">5V</text>
<text x="179.9" y="145.7">D50</text>
<text x="179.9" y="148.2">D51</text>
<text x="134.4" y="150.7">5V</text>
<text x="134.4" y="153.3">VIN</text>
<text x="176.6" y="153.3">D53_SS</text>
<text x="179.9" y="150.7">D52</text>
<text x="49" y="157.7">GND</text>
<text x="66.8" y="157.7">GND</text>
<text x="58.7" y="166.9">J3</text>
<text x="54.6" y="169.2">UNMAPPED</text>
</g>
</svg>
